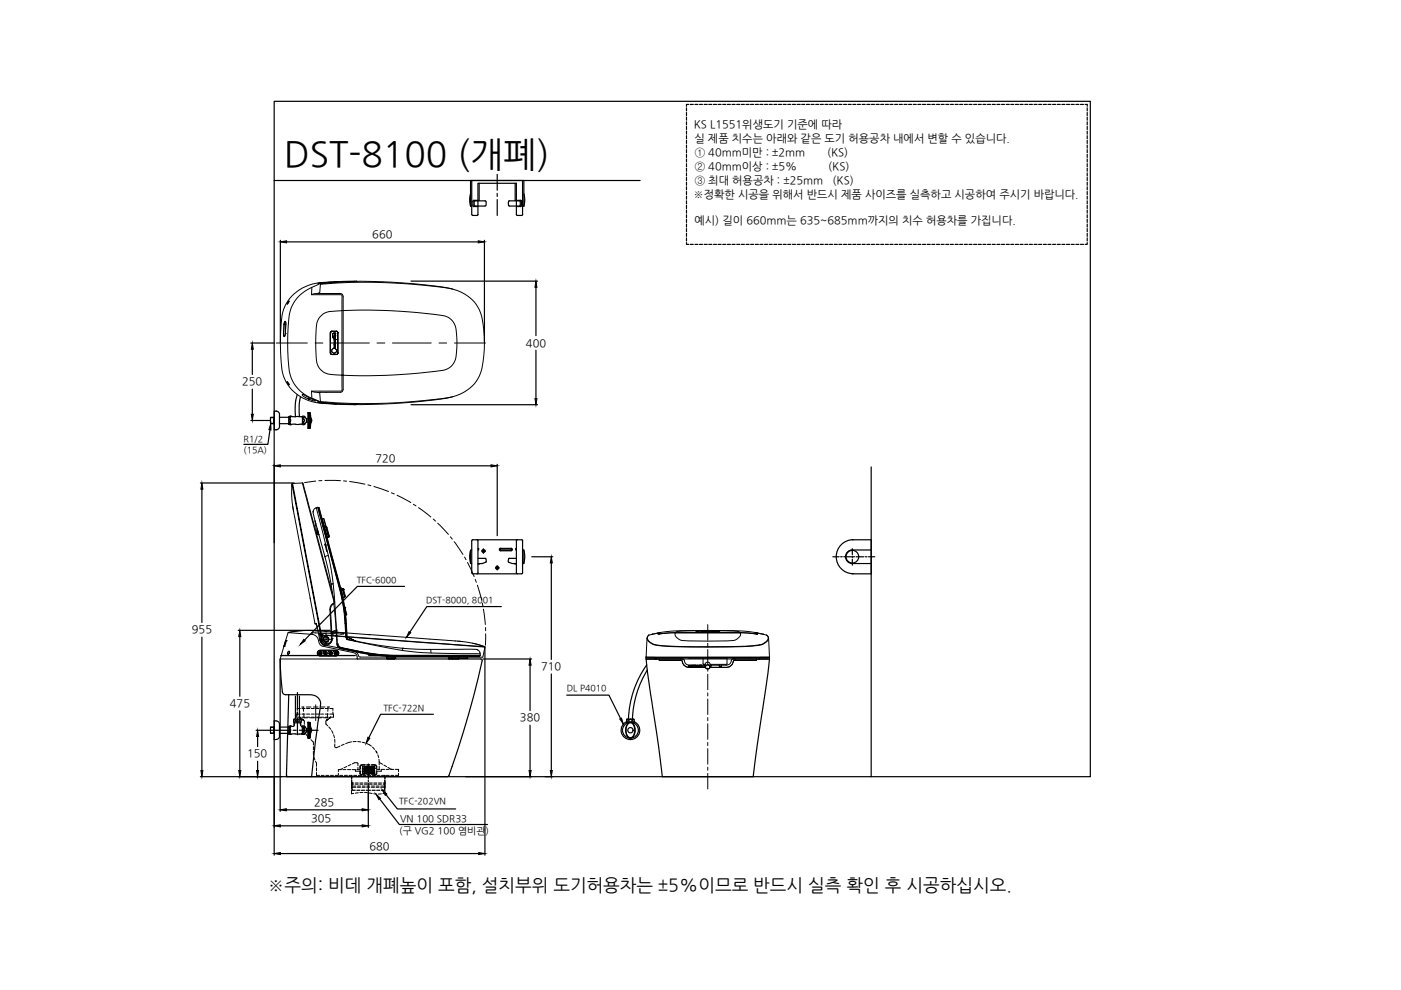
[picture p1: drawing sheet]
<svg xmlns="http://www.w3.org/2000/svg" width="297mm" height="210mm" viewBox="0 0 297 210" stroke-linecap="round" stroke-linejoin="round" font-family="sans-serif">
<!-- layer: 1 -->
<g fill="none" stroke="#000" stroke-width=".21">
<path d="M58.6 72.7h6.6M66.8 72.7h1.6M70.1 72.7h8.2M79.9 72.7h1.7M83.2 72.7h8.2M93.1 72.7h1.6M96.4 72.7h6.5M61.9 102.7a19.8 19.8 0 0 0 .3 5.6M61.9 102.6v.6M62 102.5l-.1 .1M62 102.5l6.4 33.2h-.2l-6.3-33.1M62 107.3l3.8 19.7"/>
<path d="M64.1 102.4l6.7 25.2M64.1 102.4l-2.1 .1M64.1 102.4l.2 .2 6.6 24.9-.1 .5a1.41 1.41 0 0 0-.7 1.3l.3 6.1M66.4 108.5l2.5 9.6M66.4 108.4v.1M66.8 110.4v.2M66.8 110.6l.1 .4M66.8 110.6h.1M66.9 111l.2 1.9M66.9 111h.1M66.9 102l-2.3 .3M67.1 107.7l-.5 .2-.2 .6"/>
<path d="M67.1 107.7l1.2 4.7a69.8 69.8 0 0 1 2.7 16.3l.5 7.8a1.02 1.02 0 0 0 1.3 1l3.7 .7M67.1 112.9l.1 .3M67.1 112.9h.3M67.2 113.2l.2 .1M67.2 113.2h.2M67.3 112.1l.1 .8M67.3 112.3l.1 .6M67.4 107.6l4.6 17.1a35.8 35.8 0 0 1 1.2 7.5M67.4 107.6l4.6 17.1a39.1 39.1 0 0 1 1.2 7.5M67.4 112.9v.3M67.4 107.6l-.3 .1M67.4 112.5v.4"/>
<path d="M67.4 112.9h.1M67.4 112.9v.4M67.4 113.2v.1M67.4 112.9l.1 .3M67.4 113.3l.1 .1M67.5 113.4h.1M67.5 107.6l4.5 17.1M67.5 113.2h-.1M67.5 113.2v.1M67.5 113.2h.1M67.5 113.3h-.1M67.5 113.3h.1"/>
<path d="M67.6 107.6l4.6 17.1M67.6 107.6h-.2M68.2 101.9h-.6M68.4 110l.4 1.8M68.6 110l.6 1.7M68.6 110h-.3M68.6 110l.9 3.2M68.7 112.2h.1M68.8 111.7v.1M68.8 111.8l.4 1.5M68.9 115.4v.1zM68.9 118l1 4.4 .6 3.5"/>
<path d="M68.9 101.9h3.3M68.9 113h.1M68.9 118v.1M68.9 115.5l.2 .6M68.9 115.5l.1 .3M68.9 115.5h.1M69 115.6h.1M69.1 113.6h.1M69.1 116.1l.1 .6M69.2 116.4v.3M69.2 111.7l.3 1.5M69.2 111.7l-.4 .1"/>
<path d="M69.2 111.7l.1 .1 .5 1.8M69.2 116.7l.1 .2zM69.3 113.3l-.1 .1M69.4 113.9v.1M69.5 113.2l-.3 .1 .2 .6 .3-.1M69.5 113.2l.2 .6M69.6 113.2l.1 .6M69.6 117.8l-.7 .2M69.7 113l-.1 .2M69.7 113.9l-.3 .1M69.7 113.8v.1M69.7 113.8h.1"/>
<path d="M69.8 113.8l-.1 .1M69.8 113.6l-.1 .2M72.8 102h.7M74.1 102.1l3.3 .6M78 102.8l.6 .2M79.3 103.1l3.1 1.1M83 104.5l.6 .2M84.2 105l2.9 1.6M87.6 106.9l.6 .4M88.7 107.6l2.6 2M91.8 110l.5 .5M92.8 110.9l2.3 2.4"/>
<path d="M95.5 113.8l.4 .5M96.3 114.9l1.9 2.7M98.5 118.1l.3 .6M99.1 119.3l1.4 2.9M65.8 126.8l1 5.4M66.8 132.2h.1M66.8 132.2h.2l.1 .4 .7 3.2M66.8 132.2h.2l.2 .6M67 132.2h.1M67.7 134.3h.1M67.9 135.6h2.4M68.2 134.7h.1"/>
<path d="M68.2 135.7l.1 .1M68.5 135.8l.3 .3M68.5 135.3v.4M68.9 136.1l.3 .1M68.9 135l-.3 .2M69 134.9l.4 .1M69.1 135.6h.1M69.1 134.4v2.3M69.5 135l.2 .3M69.6 135.9l-.3 .2M69.7 135.5l-.2 .4-.4 .2-.5-.5 .1-.4 .4-.2 .5 .5M69.8 135.4l-.1 .4"/>
<path d="M69.9 129.3l.4 6.1h.1M70.1 129.2l-.2 .1M70.2 123.8h.1M70.3 135.4a.97 .97 0 0 1-.9 1.1 .97 .97 0 0 1-1-.8M70.4 135.7v-.1a1.32 1.32 0 0 1-1.2 1.2 1.32 1.32 0 0 1-1.4-1M70.4 135.4h.1M70.4 135.4a1.11 1.11 0 0 1-.9 1.2 1.11 1.11 0 0 1-1.3-.9l-.4 .1M70.5 134.6h.1M70.6 123.7l-.4 .1M70.7 127.9v.1M70.8 128l.5 5.6M70.8 127.6l-.1 .3a1.42 1.42 0 0 0-.8 1.4"/>
<path d="M71 127.5h-.2M71.3 133.6h.1M71.3 133.6l.1 2.1M71.3 133.9h.1M71.4 135.7v.8a1.19 1.19 0 0 0 .9 1.1M71.4 135.7h.1M71.4 136.5a1.11 1.11 0 0 0 .9 1.1M71.4 136.5h.1M71.7 136.5a.85 .85 0 0 0 .7 .8l1.2 .3M71.8 137l.6 .4 4.1 .8M72 124.7a37.1 37.1 0 0 1 1.2 7.5M72.1 124.7h-.1"/>
<path d="M72.2 124.7a39.6 39.6 0 0 1 1.2 7.5h-.2M72.2 124.7h-.2M72.2 124.7h.1M72.2 124.7a40.2 40.2 0 0 1 1.2 7.5l.2 3.4M72.2 124.6v.1M72.3 137.6h.1M72.3 137.6l4.2 .8a36 36 0 0 0 7.5 .8M72.3 125.1h.1M72.4 124.9h.1M72.4 124.9v.2M72.4 137.3h.1M72.4 137.3v.1"/>
<path d="M72.4 125.1l.4 1.6M72.5 137.3h-.1M72.6 126.2v.1M72.6 124.9h.1M72.6 124.9l.1 .1M72.6 124.9h-.2M72.6 124.9l.1 .2M72.7 137.6l3.8 .8M72.7 125.1h-.3M72.7 125.1l.4 1.5M72.7 127.6v.1M72.7 124.9h.1"/>
<path d="M72.7 124.9l.2 .1M72.7 126.7h.1M72.7 125v.1M72.7 125l.4 1.5M72.7 125l.2 .1M72.8 126.7h.1M72.8 126.7h-.1M72.8 125h.1M72.8 125l.4 1.4M72.9 128.7h.1M72.9 137.5h.1M72.9 137.6h.3"/>
<path d="M73.1 128.8h.1M73.1 128.7v.1M73.1 128.8v.1M73.1 130.3h.1M73.1 126.6l-.3 .1M73.1 128.7h.1M73.1 128.8l.1 .1M73.1 128.9l.1 .5M73.1 126.5v.1M73.1 128.9h.1M73.1 128.9v.1M73.2 128.8v.1"/>
<path d="M73.2 128.9l.3 1.5M73.2 132.2l.1 3M73.2 128.9v.1M73.2 129.4l.1 1M73.2 129.4l.3 1M73.2 129.4v.1M73.2 126.4v.1M73.2 132.2h.1M73.2 132.2l.2 3.3M73.4 135.2h.1M73.4 135.6h.2a103 103 0 0 0 17.8 2.9l10.4 .1M73.5 132.2l.1 3.3"/>
<path d="M73.5 130.4l-.2 .1M73.6 137.6l2.9 .6M73.6 137.5v.1M73.6 135.6l2.1 .4M73.6 135.4l.5 .3M73.6 135.5v.1M74.4 135.4l.9 .5-.9-.5M74.4 135.4l-.8-.4 .8 .4M75 135.8l.1 .1M75.1 135.9h.1M75.4 135.9v.1M75.7 136h.1"/>
<path d="M75.7 136a70.1 70.1 0 0 0 15.6 1.7M75.7 136h-.1M76.5 138.2v.1a36.4 36.4 0 0 0 7.6 .8M76.5 138.2h.1M76.5 138.2a36 36 0 0 0 7.6 .7M76.5 138.2a35.6 35.6 0 0 0 7.6 .8l17.7-.1M76.5 138.1v.1M76.5 138.2l2.9 .5 3 .3M78.2 138.7v.2M78.2 138.8l1 .1M78.2 138.9h1M78.2 138.9l1.5 .1"/>
<path d="M78.4 138.6h.1M79.1 138.9h.1M79.2 138.9l.5 .1M79.6 138.9l.1 .1M79.7 139h.1M79.8 139h.1M79.8 138.9h.1M79.8 139h-.1M79.9 138.9h-.1M79.9 139h-.2M79.9 138.9h.1M79.9 139h.1"/>
<path d="M79.9 139h-.1M79.9 138.8h.1M81 138.9h.1M81.9 139.1h.1M81.9 139.1l.1 .1M82 139.2l1.6 .1M82 139.2v.4M82 139.5h1.7M82 139.6h1.6M82 139.6l.1 .1h1.5M82.3 139.1h.1M83.6 139.6l-.2 .1"/>
<path d="M83.6 139.3v.3M83.6 139.3h.1M83.6 139.2h.1M83.7 139.6l-.1 .1M83.7 139.3h.1M83.7 139.5h.1M83.7 139.6h.1M83.7 139.5l-.1 .1M83.7 139.3v.3M83.8 139.2h-.1M83.9 139h.2M84 139.2h.1"/>
<path d="M84.1 138.9h17.7M84.1 139.1l-.1 .1M84.1 139v.1M84.1 139h17.6v.1M84.1 139.1h17.6M84.1 138.9v.1M84.1 139.1v.1M85.4 137.5v.4M85.4 137.5h.1M91.3 137.7l9.9 .1M91.3 137.7l.1 .8M95.1 139.2h.1"/>
<path d="M95.1 139.2v.1M95.1 139.6h.7l.1 .1M95.1 139.3v.3M95.1 139.5h2.2M95.1 139.6l.2 .1h1.9l.2-.1M95.8 139.2l1.5 .1M97.3 139.6h-1.5v-.3h-.6l.1 .4M97.3 139.3h1.9M97.3 139.3v.3M97.4 139.5h1.8M97.4 139.2h-.1M99.2 139.5l-1.9 .1"/>
<path d="M99.2 139.2v.3M100.8 122.9l.2 .6M101.2 137.8l.5 .4 .1 .4M101.2 137.8h.1M101.2 124.1l.9 3.1M101.7 139.1l-17.6 .1M101.8 138.6v.3M102.3 127.9l.1 .6M102.5 129.2l.4 3.2M102.9 133.1l.1 .6M103 134.4l-.1 2.4M150.1 132.4v3.3"/>
<path d="M150.1 136.4v.7M150.1 137.7v3.3M150.1 141.6v.7M150.1 143v3.2M150.1 146.9v.7M150.1 148.2v3.3M150.1 152.1v.7M150.1 153.5v3.3M150.1 157.4v.7M150.1 158.7v3.3M150.1 162.7v.6M150.1 164v3.3"/>
<circle cx="69.1" cy="135.5" r=".54"/>
</g>
<!-- layer: 00_COMPONENTS -->
<path d="M137.3 139.7h25.6M64.3 149.9l.1 .9M64.4 151.3l.1 .9M69.5 151.3l-.1 .9M69.6 149.9l-.1 .9M78.1 161.9v2.2" fill="none" stroke="#000" stroke-width=".21"/>
<!-- layer: 0 -->
<g fill="none" stroke="#000" stroke-width=".25">
<path d="M59.4 50.9v21.7M60.8 51.3h40.6M87.1 59.6h26.9M102.7 50.9v21.7M53.2 72.7h5M53.5 74.1v5.3M113.6 60.9v10.3M113.6 74.3v10.2M53.2 89.2h4.1M53.5 82.5v5.3M57.2 91.1l-.4 3.1h-5.1M58.1 98.4v16.7"/>
<path d="M59.4 98.8h44.7M87.2 85.8h26.8M105.4 98.4v15.2M42.5 102.4h19.9M42.8 103.7v28.3M112.7 118h4.5M116.9 119.4v20.4M42.8 135.1v28.3M50.5 133.6h19.5M50.8 135v12.6M59.4 139.8v32.2M75.8 139.7h26.1l.3 .1v.3"/>
<path d="M85.8 124.3h-10l-11.2 11.4M102.4 139.7h10.3M102.8 137.3v44M106.3 128.6h-15.8l-3.6 5.4M137 139.7h7.7M155.4 139.7h7.7M50.8 150.7v12.7M54.3 154.8h3.1M54.6 156.1v2.2M59.9 146.7a.65 .65 0 0 0 .6 .6h.7l-.5 17 .4 .4M102.2 140.1a203 203 0 0 1-7 24.4M112.4 141v9.6"/>
<path d="M112.4 153.8v9.6M116.9 142.9v20.5M42.5 164.7h17.2M54.6 161.4v2M58.1 164.8v16.5M59.4 175.1h17.4M60.7 164.7h.1M60.7 171.7h16.1M61.1 164.7h33.8M74.6 164.4v.6M74.6 165.4v.6h.1M74.7 166.9h-.1l.1 .7h.6"/>
<path d="M74.7 166.3h-.1l.1 .4M75.7 167.6h.6M76.6 167.6h.7M77.6 167.6h1M78.1 168v7.4M78.9 167.6h.7M79.9 167.6h.6M80.5 169.4l4.2 5.4h18.7M81.5 166.9h.1M81.5 166.3h.1v.4M81.5 166.7h.1M81.6 166.9l-.1 .7h-.6"/>
<path d="M81.6 165.4l-.1 .6M81.6 164.4v.6M81.9 168.5l2.4 3h12.3M95.2 164.4l-.3 .3M98.7 164.7h14M115.6 164.7h1.6M140.4 164.7h19.3M59.4 181h42.1"/>
</g>
<g fill="#000" stroke="#000" stroke-width=".21">
<path d="M59.4 51.3l1.4-.2v.4zM101.4 51.1l1.3 .2-1.3 .2zM53.5 72.7l.2 1.4h-.4zM113.6 59.6l.2 1.3h-.4zM53.3 87.8h.4l-.2 1.4zM57.4 89.8l.1 1.4-.5-.1zM58.1 98.8l1.3-.2v.4zM104.1 98.6l1.3 .2-1.3 .2zM113.4 84.5h.4l-.2 1.3zM42.8 102.4l.2 1.3h-.4zM116.9 118l.2 1.4h-.4zM50.8 133.6l.3 1.4h-.5z"/>
<path d="M64.4 135.6l.3 .3-1 .8zM86.7 133.9l.4 .3-.9 .9zM54.6 154.8l.2 1.3h-.4zM112.4 139.7l.2 1.3h-.4zM42.6 163.4h.4l-.2 1.3zM50.6 163.4h.5l-.3 1.3zM54.4 163.4h.4l-.2 1.3zM58.1 175.1l1.3-.2v.4zM59.4 171.7l1.3-.2v.4zM76.8 171.5l1.3 .2-1.3 .2zM76.8 174.9l1.3 .2-1.3 .2zM79.7 168.4l1 .9-.4 .2z"/>
<path d="M81 167.5l1 .9-.3 .2zM112.2 163.4h.4l-.2 1.3zM116.7 163.4h.4l-.2 1.3zM58.1 181l1.3-.2v.4zM101.5 180.8l1.3 .2-1.3 .2z"/>
</g>
<!-- layer: 6 -->
<path d="M135.7 38.3h-77.6v126.4h126.6v-65.7" fill="none" stroke="#000" stroke-width=".25"/>
<!-- layer: 4 -->
<g fill="none" stroke="#000" stroke-width=".25">
<path d="M100 38.3l.1 7.3 1.1 .1 .1-.2v-6.6h8.2v6.6l.2 .2h.9l.2-.2M101.6 38.9v3.6h-1.1M109.2 38.9v3.6h1.3l.1 1.1M110.8 38.3v7.2M99.8 41.1l-.2 1 .2 1.6M100 43.7h-.2v-5.4h11.3v5.4h-.3M100.3 43.6l.2 .2M100.5 43.8h.8M100.5 42.5l-.2 .2v.9M100.5 43.5l.2 .2h2.2l.2-.4-.1-.6-.2-.1h-2.2l-.1 .9M107.8 42.7l.2-.1h2.2l.1 .9M107.8 42.7v.9"/>
<path d="M110.3 43.5l-.2 .2h-2.1l-.2-.1M110.6 43.6l-.2 .2h-.9M111.1 41.1l.2 1.6-.2 1M57.3 88.5v1.3M58 88.5v1.3M58.1 89.8h-.8h.8M58.1 88.5h-.8h.8M58.1 88.5v1.3M58.5 87.2h-.4v3.9h.4M58.6 91.1h-.1M58.6 87.2h-.1a.73 .73 0 0 1 .8 .7v2.5M59.3 88.5h1.9"/>
<path d="M59.3 89.8h1.9M59.3 90.4a.73 .73 0 0 1-.8 .7M61.2 88.4v1.4M61.2 89.8h.1M61.3 89.9l.4 .1M61.3 90l.2-.4 .1 .5M61.4 88.8a.31 .31 0 0 1 .2 .3 .31 .31 0 0 1-.2 .3zM61.6 88.2l-.1 .5-.2-.4M63 83.7l-.4 1.7v2.9M63.5 88.3l-1.9-.1-.3 .2M63.7 84.1l-.3 1.6 .1 2.6 .6 .1M64.1 89.9l-2.4 .1"/>
<path d="M64.2 88.3l.2 .3 .1-.3M64.3 88.8a.3 .3 0 0 1 .2 .3 .3 .3 0 0 1-.2 .3zM64.5 90l-.1-.3-.2 .3M65 88.8a.62 .62 0 0 0-.9-.4v1.6a.73 .73 0 0 0 .9-.5M65 88.8v.7h.3M65 88.8h.3M65.3 87.5l.1 3.3zM65.4 88.5h.2M65.4 89.9h.2M65.4 90.2h.2M65.4 90.3h.2M65.4 87.9h.2"/>
<path d="M65.4 87.8h.2M65.4 87.7h.2M65.4 87.6h.2M65.4 87.5h.2M65.4 90h.2M65.4 90.1h.2M65.4 89.6h.2M65.4 89.7h.2M65.4 89.8h.2M65.4 89.2h.2M65.4 89.3h.2M65.4 89.4h.2"/>
<path d="M65.4 89.5h.2M65.4 89.1h.2M65.4 89h.2M65.4 88.9h.2M65.4 88.8h.2M65.4 88.7h.2M65.4 88.6h.2M65.4 88.4h.2M65.4 88.3h.2M65.4 88.2h.2M65.4 88.1h.2M65.4 88h.2"/>
<path d="M65.4 90.4h.2M65.4 90.5h.2M65.4 90.6h.2M65.4 90.7h.2M65.4 90.8h.2M65.4 87.5h.1M65.4 90.8h.1M65.6 87.5l.2 3.2M65.6 87.5v3.3M65.7 87.5v3.3M65.7 90.8h-.1M65.7 87.5l.2 1.3-.1 1.9"/>
<path d="M65.8 90.7l-.1 .1M65.9 88.6l.2 .5-.2 .6M99.8 116.7l-.2 1.1 .2 1.5M100 116.6h-.2v2.9h.2M101.2 114.4l.1 .2 .1 6.8-.2 .2M101.3 118.4h1.5l.2 .1 .1 .4-.1 .3-.8 .3h-.9M101.3 116.3h.2v.3h-.2M101.7 119.5l-.4 .1M106.1 116.6h2.3M106.1 116.3h2.3M106.1 116.2l-.2 .3 .2 .3h2.3M107.8 118.5l.1 .7 .7 .3h.9"/>
<path d="M108.4 116.4h-2.3l-.1 .1 .1 .1M108.4 116.4l.1 .1-.1 .1M108.4 116.2l.2 .3-.2 .3M109.2 119.5l.3 .1M109.5 118.4h-1.5l-.2 .1M109.5 116.3h-.1v.3h.1M109.7 114.4l-.2 .2v6.8l.2 .2M110.8 116.6h.3v2.9h-.3M110.8 114.6v6.9M110.8 114.6l-.2-.2h-10.4l-.2 .2 .1 7 10.5 .1 .2-.3M111.1 116.7l.2 1.6-.2 1M180.7 114.4h4v7.3h-4"/>
<path d="M180.9 114.4a3.6 3.6 0 0 0-3.6 3.6 3.6 3.6 0 0 0 3.6 3.6M184.7 116.6h-4a1.45 1.45 0 0 0-1.4 1.4 1.45 1.45 0 0 0 1.4 1.5h4M57.3 155.4l.8 .1M58 154.2v1.3M58.1 154.2h-.8M58.1 154.2h-.8v1.2l.8 .1M59.3 154.2h1.9M59.3 153.6a.83 .83 0 0 0-1.2-.8v4a.89 .89 0 0 0 1.2-.7v-2.5M61.2 155.6l.3 .1 .8-.1h1.2M61.3 155.7l.2-.4 .1 .4M61.4 154.5a.31 .31 0 0 1 .2 .3 .31 .31 0 0 1-.2 .3zM61.6 153.9l-.1 .4-.2-.3"/>
<path d="M62.3 152.5l.3 .3-.3 .3M62.4 153.2l-.1 .8-.6-.1a.33 .33 0 0 0-.5 .3v1.4v-.1h-1.9M62.4 153.2h1.3M62.4 153.2v.3M62.4 153.5v.1M62.6 152.5l-.2-.1-.1 .3 .1 .5M62.6 147.6v4.9l1.2-.1 .1 .6-.1 .2M63.5 147.6v4.9M63.7 153.2v.3M63.7 153.5v.1M63.7 153.2l.1 .7 .2 .1M63.8 152.5l-.3 .3 .3 .3"/>
<path d="M64 154v.1M64 155.6h.1M64 154.1h.1M64 154h.1M64.1 155.6l-.6 .1M64.1 154v1.7M64.1 154l.3-.1 .2 .2M64.2 153.9l.2 .4 .1-.4M64.3 154.5a.3 .3 0 0 1 .2 .3 .3 .3 0 0 1-.2 .3zM64.5 155.7l-.1-.4-.2 .4M64.6 154.1l.4 .4M64.6 155.5l-.2 .2-.3-.1"/>
<path d="M64.7 155.5l-.1 .1M65 154.5v.6h.3M65 155.1l-.3 .4M65 154.5h.3M65.4 153.2l-.1-.1v3.4h.1M65.4 155.4h.2M65.4 154.3h.2M65.4 155.5h.2M65.4 154.1h.2M65.4 155.6h.2M65.4 153.2v3.3M65.4 155.9h.2"/>
<path d="M65.4 153.5h.2M65.4 153.4h.2M65.4 153.3h.2M65.4 153.2h.2M65.4 155.7h.2M65.4 155.8h.2M65.4 155.3h.2M65.4 154.9h.2M65.4 155h.2M65.4 155.1h.2M65.4 155.2h.2M65.4 154.8h.2"/>
<path d="M65.4 154.7h.2M65.4 154.6h.2M65.4 154.5h.2M65.4 154.4h.2M65.4 154.2h.2M65.4 153.9h.2M65.4 154h.2M65.4 153.8h.2M65.4 153.7h.2M65.4 153.6h.2M65.4 156.1h.2M65.4 156.2h.2"/>
<path d="M65.4 156.3h.2M65.4 156.4h.2M65.4 156h.2M65.4 153.2h.1M65.4 156.5h.1M65.4 156.5h.2M65.6 153.2h.1M65.6 153.2v3.3M65.7 156.4l-.1 .1M65.7 153.2h.1M65.7 153.3l.2 1.6-.2 1.5M65.8 153.2v3.2"/>
<path d="M65.8 156.4h-.1M65.9 154.3l.2 .5-.2 .6M132.9 153a1.98 1.98 0 0 0-.8 3 1.98 1.98 0 0 0 3.1 0 1.98 1.98 0 0 0-.7-3M132.9 152.5l.3 .3-.3 .3M133 153.2h.1M133 153.2v.1M133.1 153.5a.8 .8 0 0 1 1-.2 .8 .8 0 0 1 .4 .9 1.74 1.74 0 0 1-.8 2.2 1.92 1.92 0 0 1-.6-2.9zM133.7 153.1a1.83 1.83 0 0 0-.8 2.7l.4 .6 .4 .1M133.7 153.1a1.83 1.83 0 0 1 .8 2.7l-.5 .6-.3 .1M133.7 153.1a1.68 1.68 0 0 0-1.7 1.7 1.68 1.68 0 0 0 1.7 1.7M133.7 153.1a1.68 1.68 0 0 1 1.6 1.7 1.68 1.68 0 0 1-1.6 1.7M134.2 153.2l.1 .1"/>
<path d="M134.3 153.2v.1M134.3 152.5l-1.3-.1-.2 .3 .2 .5M134.4 152.4l.1 .6-.1 .2M134.4 152.5l-.3 .3 .3 .3M137.1 141a21.1 21.1 0 0 0-3.9 11.5M137.3 142.1a21.1 21.1 0 0 0-3.2 10.4"/>
<circle cx="102.5" cy="116.8" r=".33"/>
<circle cx="102.5" cy="116.8" r=".16"/>
<circle cx="180.7" cy="118" r="1.34"/>
<circle cx="105.4" cy="120.4" r=".33"/>
<circle cx="105.4" cy="120.4" r=".16"/>
<circle cx="63.1" cy="152.8" r=".33"/>
<circle cx="133.7" cy="154.8" r=".56"/>
<circle cx="133.7" cy="152.8" r=".33"/>
</g>
<!-- layer: CENTER -->
<path d="M105.4 37v3.3M105.4 41v.7M105.4 42.3v3.4M57.5 154.8h4M62.2 154.8h.6M63.1 146.8v3.5M63.1 151v.6M63.1 152.3v3.5M63.5 154.8h3.9" fill="none" stroke="#000" stroke-width=".25"/>
<!-- layer: 1 -->
<g fill="none" stroke="#000" stroke-width=".25">
<path d="M102.2 116.8h.7M102.5 116.4v.9M105.4 119.9v1M176.6 118h1.3M178.2 118h.4M178.9 118h1.6M180.7 116.3v1.3M180.7 117.9v.3M180.7 118.6v1.2M180.9 118h.3M181.5 118h1.7M183.5 118h.3"/>
<path d="M184.1 118h1.4M59.4 139.7l.5 7M105.1 120.4h.7M137 139.7l3.4 25M163.1 139.7l-3.4 25M61.2 147.3h4.5a1.98 1.98 0 0 1 2.3 2.1l-1.1 7.6-.8 7.7M63.5 152.1l.3 .2M64.1 152.5l.3 .2M69.5 152.5l-.3 .2M70.1 152.1l-.3 .2M79.8 159.4l.1 .1M77.4 162.9h.1"/>
<path d="M77.8 162.9h.1M78.6 162.9h.1M79 162.9h.1M79.4 162.9h.1"/>
<circle cx="77.3" cy="163.6" r=".1"/>
<circle cx="77.3" cy="162.9" r=".1"/>
<circle cx="77.3" cy="163.9" r=".1"/>
<circle cx="77.3" cy="163.3" r=".1"/>
<circle cx="77.3" cy="162.6" r=".09"/>
<circle cx="77.7" cy="163.3" r=".1"/>
<circle cx="77.7" cy="162.9" r=".1"/>
<circle cx="77.7" cy="163.6" r=".1"/>
<circle cx="77.7" cy="163.9" r=".1"/>
<circle cx="77.7" cy="162.6" r=".1"/>
<circle cx="78.1" cy="163.6" r=".1"/>
<circle cx="78.1" cy="162.9" r=".1"/>
<circle cx="78.1" cy="162.6" r=".1"/>
<circle cx="78.1" cy="163.9" r=".1"/>
<circle cx="78.1" cy="163.3" r=".1"/>
<circle cx="78.5" cy="162.9" r=".1"/>
<circle cx="78.5" cy="163.6" r=".1"/>
<circle cx="78.5" cy="163.3" r=".1"/>
<circle cx="78.5" cy="162.6" r=".1"/>
<circle cx="78.5" cy="163.9" r=".1"/>
<circle cx="78.9" cy="162.9" r=".1"/>
<circle cx="78.9" cy="163.6" r=".1"/>
<circle cx="78.9" cy="163.9" r=".1"/>
<circle cx="78.9" cy="163.3" r=".1"/>
<circle cx="78.9" cy="162.6" r=".1"/>
<circle cx="79.3" cy="163.6" r=".1"/>
<circle cx="79.3" cy="162.9" r=".1"/>
<circle cx="79.3" cy="163.9" r=".1"/>
<circle cx="79.3" cy="163.3" r=".1"/>
<circle cx="79.3" cy="162.6" r=".09"/>
</g>
<!-- layer: 3 -->
<g fill="none" stroke="#000" stroke-width=".25">
<path d="M58.1 38.3v-16.8h173.1v143.2h-46.5M145.5 22.9v.6M145.5 23.9v.6M145.5 24.8v.7M145.5 25.8v.7M145.5 26.8v.7M145.5 27.8v.6M145.5 28.8v.6M145.5 29.8v.6M145.5 30.8v.6M145.5 31.7v.7M145.5 32.7v.7"/>
<path d="M145.5 33.7v.7M145.5 34.7v.6M145.5 35.7v.6M145.5 36.7v.6M145.5 37.6v.7M145.5 38.6v.7M145.5 39.6v.7M146 22.1h-.5v.4M146.3 22.1h.7M147.3 22.1h.7M148.3 22.1h.7M149.3 22.1h.7"/>
<path d="M150.3 22.1h.6M151.3 22.1h.6M152.2 22.1h.7M153.2 22.1h.7M154.2 22.1h.7M155.2 22.1h.7M156.2 22.1h.7M157.2 22.1h.6M158.2 22.1h.6M159.1 22.1h.7M160.1 22.1h.7M161.1 22.1h.7"/>
<path d="M162.1 22.1h.7M163.1 22.1h.6M164.1 22.1h.6M165 22.1h.7M166 22.1h.7M167 22.1h.7M168 22.1h.7M169 22.1h.7M170 22.1h.6M171 22.1h.6M171.9 22.1h.7M172.9 22.1h.7"/>
<path d="M173.9 22.1h.7M174.9 22.1h.7M175.9 22.1h.6M176.9 22.1h.6M177.8 22.1h.7M178.8 22.1h.7M179.8 22.1h.7M180.8 22.1h.7M181.8 22.1h.6M182.8 22.1h.6M183.8 22.1h.6M184.7 22.1h.7"/>
<path d="M185.7 22.1h.7M186.7 22.1h.7M187.7 22.1h.7M188.7 22.1h.6M189.7 22.1h.6M190.7 22.1h.6M191.7 22.1h.6M192.6 22.1h.7M193.6 22.1h.7M194.6 22.1h.6M195.6 22.1h.6M196.6 22.1h.6"/>
<path d="M197.6 22.1h.6M198.6 22.1h.6M199.5 22.1h.7M200.5 22.1h.7M201.5 22.1h.6M202.5 22.1h.6M203.5 22.1h.6M204.5 22.1h.6M205.4 22.1h.7M206.4 22.1h.7M207.4 22.1h.7M208.4 22.1h.6"/>
<path d="M209.4 22.1h.6M210.4 22.1h.6M211.4 22.1h.6M212.3 22.1h.7M213.3 22.1h.7M214.3 22.1h.7M215.3 22.1h.6M216.3 22.1h.6M217.3 22.1h.6M218.2 22.1h.7M219.2 22.1h.7M220.2 22.1h.7"/>
<path d="M221.2 22.1h.7M222.2 22.1h.6M223.2 22.1h.6M224.1 22.1h.7M225.1 22.1h.7M226.1 22.1h.7M227.1 22.1h.7M228.1 22.1h.7M229.1 22.1h.6M230.1 22.1h.4v.4M230.5 22.9v.6M230.5 23.9v.6"/>
<path d="M230.5 24.8v.7M230.5 25.8v.7M230.5 26.8v.7M230.5 27.8v.6M230.5 28.8v.6M230.5 29.8v.6M230.5 30.8v.6M230.5 31.7v.7M230.5 32.7v.7M230.5 33.7v.7M230.5 34.7v.6M230.5 35.7v.6"/>
<path d="M230.5 36.7v.6M230.5 37.6v.7M230.5 38.6v.7M230.5 39.6v.7M145.5 51.4v.4h.5M145.5 40.6v.7M145.5 41.6v.6M145.5 42.6v.6M145.5 43.5v.7M145.5 44.5v.7M145.5 45.5v.7M145.5 46.5v.7"/>
<path d="M145.5 47.5v.7M145.5 48.5v.6M145.5 49.5v.6M145.5 50.4v.7M146.3 51.8h.7M147.3 51.8h.7M148.3 51.8h.7M149.3 51.8h.7M150.3 51.8h.6M151.3 51.8h.6M152.2 51.8h.7M153.2 51.8h.7"/>
<path d="M154.2 51.8h.7M155.2 51.8h.7M156.2 51.8h.7M157.2 51.8h.6M158.2 51.8h.6M159.1 51.8h.7M160.1 51.8h.7M161.1 51.8h.7M162.1 51.8h.7M163.1 51.8h.6M164.1 51.8h.6M165 51.8h.7"/>
<path d="M166 51.8h.7M167 51.8h.7M168 51.8h.7M169 51.8h.7M170 51.8h.6M171 51.8h.6M171.9 51.8h.7M172.9 51.8h.7M173.9 51.8h.7M174.9 51.8h.7M175.9 51.8h.6M176.9 51.8h.6"/>
<path d="M177.8 51.8h.7M178.8 51.8h.7M179.8 51.8h.7M180.8 51.8h.7M181.8 51.8h.6M182.8 51.8h.6M183.8 51.8h.6M184.7 51.8h.7M185.7 51.8h.7M186.7 51.8h.7M187.7 51.8h.7M188.7 51.8h.6"/>
<path d="M189.7 51.8h.6M190.7 51.8h.6M191.7 51.8h.6M192.6 51.8h.7M193.6 51.8h.7M194.6 51.8h.6M195.6 51.8h.6M196.6 51.8h.6M197.6 51.8h.6M198.6 51.8h.6M199.5 51.8h.7M200.5 51.8h.7"/>
<path d="M201.5 51.8h.6M202.5 51.8h.6M203.5 51.8h.6M204.5 51.8h.6M205.4 51.8h.7M206.4 51.8h.7M207.4 51.8h.7M208.4 51.8h.6M209.4 51.8h.6M210.4 51.8h.6M211.4 51.8h.6M212.3 51.8h.7"/>
<path d="M213.3 51.8h.7M214.3 51.8h.7M215.3 51.8h.6M216.3 51.8h.6M217.3 51.8h.6M218.2 51.8h.7M219.2 51.8h.7M220.2 51.8h.7M221.2 51.8h.7M222.2 51.8h.6M223.2 51.8h.6M224.1 51.8h.7"/>
<path d="M225.1 51.8h.7M226.1 51.8h.7M227.1 51.8h.7M228.1 51.8h.7M229.1 51.8h.6M230.5 51.4v.4h-.4M230.5 40.6v.7M230.5 41.6v.6M230.5 42.6v.6M230.5 43.5v.7M230.5 44.5v.7M230.5 45.5v.7"/>
<path d="M230.5 46.5v.7M230.5 47.5v.7M230.5 48.5v.6M230.5 49.5v.6M230.5 50.4v.7M91.9 151.4h-11.2l-2.5 5M120.1 147.4h9l2.5 5"/>
</g>
<path d="M78 156.3l.4 .2-.8 1.1zM131.4 152.4l.4-.1 .4 1.2z" fill="#000" stroke="#000" stroke-width=".21"/>
<!-- layer: 0 -->
<g fill="none" stroke="#000" stroke-width=".21">
<path d="M68.5 59.9h.8zM69.6 59.9l.8-.1zM70.7 59.8h.8zM74.8 59.7l-4.8 .2-2.5 .3M74.8 59.7l.8-.1h-.4a47.9 47.9 0 0 0-9.1 .7 8.6 8.6 0 0 0-6.5 8.6 33.7 33.7 0 0 0 .5 10.9 9.4 9.4 0 0 0 9.5 5.8l5.6 .2M74.8 59.7h.1M75.7 59.6v.1M59.5 72.7h.1M60.1 70.8l.2 .6M60.2 68.8h.1M60.2 68.8l.3-.6 .1 .6M60.2 68.8l-.1 2.2 .2 .3 .2-.3 .1-2.2"/>
<path d="M60.3 71.4h.1M60.4 68.1l.2 .4-.1 2.2-.3 .7-.1-.7 .1-2.2zM60.5 70.7h.1M60.5 68.2l-.3 .6M61.2 63.8l-.3 .7zM61.3 63.9l-.4 .6 .4-.6M66.1 60.9v.1M66.1 60.9a7.7 7.7 0 0 0-4.9 6.6l-.2 3.5a32.9 32.9 0 0 0 .7 9 8 8 0 0 0 4.4 4.5M66.1 61l-.1 1.5h6.2l.3 .1v3.3l-2.7 .2a3.5 3.5 0 0 0-2.8 3.9 19.9 19.9 0 0 0 .5 7.7 3.3 3.3 0 0 0 2.3 1.7l2.7 .1v3.3l-.3 .1h-6.2l.1 1.5M67.5 60h.7zM67.5 60.3l-1.4 .6M67.5 60.2v.1"/>
<path d="M67.6 62.2l-1.6 .3M67.6 62.2h.1M67.7 62.1v.1M68 60.2l-.3 2h1.2M68 60.2a116.3 116.3 0 0 1 28.2 1.2 8.1 8.1 0 0 1 6.2 7.4 23.5 23.5 0 0 1-.8 10.9 9.2 9.2 0 0 1-8 4.8 120.9 120.9 0 0 1-25.6 .7 19.8 19.8 0 0 0 5.3 .5 101.4 101.4 0 0 0 19-.9l3.7-.7M68 60.2l.8-.2a98.7 98.7 0 0 1 27.2 1.3M68.4 60v.1M68.6 62.2h3.6l.4 .2 .2 .4v3a113.5 113.5 0 0 1 21.7 1.2 3.7 3.7 0 0 1 2.3 3.9 15.1 15.1 0 0 1-.4 5.8l-.5 .7-.7 .6a5.4 5.4 0 0 1-2.9 .7 118.6 118.6 0 0 1-19.5 .9v3l-.3 .5-4.7 .1M70 70.6v4.2M70 74.8l.4 .4h.9M70 70.6l.4-.4 1.1 .1 .1 .3M70 70.6v4.2z"/>
<path d="M70 74.8h.1M70 70.6h.1M70.6 70.7l.6-.1-.2 .2 .1 .2h-.2l.2 .1v.2l-.1-.1 .1 .2h-.2l-.1 .3-.2-.1zM70.6 70.7h.6l-.2 .1 .1 .2h-.2l.3 .1-.1 .2-.1-.1 .1 .2h-.2l-.2 .3-.1-.1zM70.6 70.8l.5-.1-.3 .4h.3v.1l-.2 .1-.2 .4zM70.6 70.7h.5l-.3 .4h.3v.2l-.2 .1-.2 .3zM70.7 71.5h.1M70.7 71.6h.1M70.8 73.9h.2M70.8 73.9a.52 .52 0 0 0-.5 .5 .52 .52 0 0 0 .7 .5M70.8 73.9a.52 .52 0 0 1 .6 .5 .52 .52 0 0 1-.6 .5M70.9 72.8h.2z"/>
<path d="M70.9 73v.2l.2-.2v.2h-.2zM70.9 73l.2-.1zM70.9 72.2h.2v.2h-.2zM70.9 73.3h.2h-.1l.1 .1h-.2zM70.9 73.5h.2v.1h-.2zM70.9 72.5h.2h-.2l.2 .2h-.2zM70.9 72.9h.2v.1zM70.9 71.6h.2h-.1l.1 .2h-.2zM70.9 71.8l.2 .1-.2 .1zM70.9 71.8h.1M70.9 71.4l.1-.1 .1 .1zM70.9 72h.2h-.1l.1 .2-.2-.1z"/>
<path d="M70.9 73.5l.2 .1zM70.9 72.2l.1 .1zM70.9 72l.1 .1zM70.9 73.3l.1 .1zM70.9 70.9l.2 .1zM71 71.3l.1 .1h-.2zM71 72.2l.1 .1zM71.1 72h.1M71.6 74.8l-.3 .4M71.6 74.8h.1M71.6 70.6h.1M71.6 70.6v4.2"/>
<path d="M72.5 79.5h.1M72.6 65.9l-.1 13.6M72.6 65.9h.1M72.6 79.5h.1M72.6 65.9l.2-.1v13.8l-.2-.1M60.8 80.9l.5 .7zM61.3 81.5l-.4-.5 .4 .6M64.2 83.6h.1M64.8 84.3a.66 .66 0 0 1-.7-.7l2.7 1.4M64.8 84.3l.6 .3M64.8 84.3h.1M65.4 84.6h.1"/>
<path d="M65.5 84.6h.1M65.5 84.6h-.1M65.5 84.6l1.3 .4M66 82.9l1.8 .3 .2 2-1.9-.8M66.1 84.5l1.4 .7M66.1 84.4v.1M66.8 85h.1M67.4 85.3h.1M67.5 85.2l2.5 .3 5.6 .3h-.2M67.5 85.2h.1M67.5 85.3l3.9 .3M67.5 85.3h-.1l3.6 .3"/>
<path d="M68.4 85.3h.1M71 85.6h.1M71 85.6h.3h-.2M71.3 85.6h-.2M71.4 85.6h-.1M74.8 85.7h.1M75.2 85.8h.2M75.2 85.8h.1M75.4 85.8h.1M75.7 85.7l-.1 .1M75.7 85.8h-.1M59.6 139h.1"/>
<path d="M59.6 139.1h.1M59.6 139l1.5-4.9 5.1 .4a1.9 1.9 0 0 1 1.5 2l.7 .5 6.5 1.4a1.07 1.07 0 0 1 .8 1.3h-16.3l.2-.7M60.2 137h.1M60.2 137l.1 .1M60.4 137h.1M60.6 135.8h.1M60.7 135.8l-.2 .2-.3 .9 .2 .1M60.7 135.8h.1M60.7 135.8h-.1l-.4 1.3a.98 .98 0 0 0 .5-1v-.3M61.1 138.2l.1-.2a.34 .34 0 0 1 .2 .5 .34 .34 0 0 1-.4 .2zM61.1 134.1h.1M61.1 138.7h.1"/>
<path d="M61.2 138.2a.25 .25 0 0 1 .1 .3 .25 .25 0 0 1-.3 .1zM64 133.7l-2.9 .4a35.7 35.7 0 0 1 9.6-.1l1.9 .1M66 133.7h.9M67 133.7l1 .1M67.4 138.9h.1M67.5 138.9h.1M67.5 139a.61 .61 0 0 1-.2-.7 .61 .61 0 0 1 .6-.4h3.3a.6 .6 0 0 1 .6 .4 .6 .6 0 0 1-.2 .7M67.6 139a.58 .58 0 0 1-.3-.7 .58 .58 0 0 1 .6-.4h3.3a.58 .58 0 0 1 .6 .4 .58 .58 0 0 1-.3 .7M67.7 139l3.5 .1zM67.7 138.4l.2 .1zM67.8 138.5h.1l-.1 .2zM67.8 138.3l.2 .2z"/>
<path d="M67.9 138.5l.1 .2zM68 138.5h.1M67.9 138.5l.2 .1zM68 138.3v.3zM68.2 134.6v.1M68.2 134.6l.1 .1M68.2 134.6v.2M68.2 134.8h.1M68.3 134.7h-.2l.1 .1M68.3 135.1l.5-.3 .4-.1 33.6 2.5-.4 2.1h-26l-.3-.2a1.41 1.41 0 0 0-1.1-1.1l-6.1-1.2a1.07 1.07 0 0 1-.6-1.7zM68.4 134.6a.26 .26 0 0 0-.4-.1 .26 .26 0 0 0 .1 .4l-.2-.1 .2-.3h.1l.3 .2M68.5 138l.1 .2z"/>
<path d="M68.8 138.6h.1M68.9 138.6h.1M68.9 138.3l.2-.1v.3h-.2zM68.9 138.4l.2 .1zM69 138.4h.1M69 138.6h.1M68.9 138.3h.1M69 138.7h.1M69.1 138.6h.1M69.2 138.6h.1M69.2 134.3l-3-.1v.3M69.7 139h-10.2h10.2"/>
<path d="M69.7 139.1h.1M69.9 138.5h.1M69.9 138.4h.1M70 138.4h.1M70.1 138.4h.1M70.1 138.6h.1M70.1 138.5h.1M70.1 138.7h.1M70.2 134h.3M70.2 138.4h.1M70.3 138.4h.1M70.3 138.5h.1"/>
<path d="M70.5 134l1.2 .1M70.5 134l.4-.3 .6 .3M70.9 139h4.4h-4.4M70.9 139h-1.2h1.2M70.9 139h.1M71 139.1h.1M71.1 138.4h.2v.2h-.2zM71.2 138.4h.1M71.4 139l-.2 .1M71.5 139l-.3 .1M71.6 138.9h.1M71.7 138.1v.1"/>
<path d="M71.7 138.8h.1M71.7 138.2h.1M71.8 138.6h.1M71.8 138.5h.1M72.3 134.4h.1M72.6 134.1l.1 .1M72.7 134.2v.2M72.8 134.2v.2M72.9 134.2h-.1M72.9 134.2v.2h-.2l-3.5-.2-1.4 .2 .1 .9a1.29 1.29 0 0 0 1 1.5 1.1 1.1 0 0 1-.9-1.2 1.1 1.1 0 0 1 1.2-.9l33.6 2.4M72.9 134.2l5.6 .4M72.9 134.2h.1"/>
<path d="M75.7 139.7h.1M78.1 134.5l18.5 1.4M82 139.4l.1 .3h1.5l.1-.3M95.1 139.4l.1 .3 3.8-.1 .1-.2M96.5 135.9l1.6 .1M97.2 135.9l.4 .1a20.3 20.3 0 0 1 5.2 1.1M100.2 136.4l2.6 .7M102.8 137.1v.1M137 139.3h13.1M137 139.3v.1M137 139.3v.4M137 139.3h.1"/>
<path d="M137 139.3l13.1 .1v.2h-3.9l-.4-.2M137 139.7h2.2M137 139.4v.3M137.2 135.3l-.2 4M137.3 135.1a1.56 1.56 0 0 0 1.3 1.6l3.9 .4h13.4a17.6 17.6 0 0 0 5.9-.6h.2a1.28 1.28 0 0 0 .9-1.4M137.5 134.7l-.2 .4M137.6 134.7a.88 .88 0 0 0 .3 1.5 7.1 7.1 0 0 0 4.1 .8l13 .1 4.8-.2a3.1 3.1 0 0 0 3.1-1.5v-.3l-.4-.4M137.6 134.7h-.1M138.3 134.5h.1M138.3 134.5h-.1M138.7 139.7h.1M138.8 139.7h.1"/>
<path d="M139.1 139.4l.1 .3h5M139.5 134.2l.1 .1M139.5 134.2v.2h.2l3.5-.2a1.45 1.45 0 0 0 1.6 1.6l9.6 .1a2.17 2.17 0 0 0 2.6-1.5l-.1-.2 3.7 .2M139.5 134.2l-1.9 .5M139.5 134.2l.1 .2M139.5 134.2l-.2 .1M139.7 139.8v.2h2.5M139.8 134.2l-.2 .1M139.8 134.2v.2zM139.8 134.2h.1M139.8 134.2l-.2 .2M139.8 134.1l1.3-.2a146.5 146.5 0 0 1 17.9 0l1.3 .2"/>
<path d="M139.8 134.1v.1M139.8 134.2l-1.6 .3M139.8 134.2l.1 .2 3.3-.3 .3-.2 1.1-.1 8.1-.1 3.1 .1 .9 .1 .2 .2 3.4 .3M139.9 134.4h-.1M140.1 134.3v.1M141.2 134.2v.1M143.2 134.2h13.7M143.2 134.1h.1M144.2 139.7h.7l.2 .3M144.4 139.6l-.2 .1M144.4 139.4l-.1 .2M144.4 139.5h1.6"/>
<path d="M147.6 134h.1M147.6 134l.3 .1M147.8 133.9l-.2 .1 .3-.1M147.9 134h1a.59 .59 0 0 0-1 0M147.9 134h.1M147.9 134.1h.1M147.9 134.1h4.3M148.8 134h3.4M149.1 139.6v1.2M149.1 134h.2zM149.4 134h.1zM149.5 134h.1"/>
<path d="M149.6 134h.1zM149.8 134h.1zM150 134h.1M150.1 134h.2zM150.1 133.7h.1M150.4 134h.2zM150.5 134h.1M150.6 134h.2M150.6 134h.2zM150.7 134h.1M150.8 134h.1M150.7 134h-.1"/>
<path d="M150.8 134h.2zM151 134h.1M151 134h.2zM151.1 134h1.1zM151.2 134h.1M151.1 134h.1M151.3 134h.1M151.3 134h.2zM151.8 134h.1zM152.2 134.1h.1M152.4 133.9l.1 .1-.3-.1M152.5 134h.1"/>
<path d="M152.5 134l-.3 .1M154.3 139.4l-.4 .2h-3.8M155.8 139.5l.1 .2h5M155.8 139.5h-1.7v1.3M155.8 139.4v.1M155.9 139.7h-.5l-.3 .2a1.11 1.11 0 0 1-1 1.1M156.9 134.1v.1M158.9 134.2v.1M160.1 134.3l-.1 .1M160.3 134.1v.1M160.3 134.1h.1M160.3 134.1v.3"/>
<path d="M160.3 134.3h.1M160.3 134.2l.2 .2M160.3 134.3v.1M160.3 134.4h.1M160.3 134.2v.2zM160.3 134.2h.1M160.3 134.2l1.6 .3M160.3 134.2l.2 .1M160.4 139.8v.2h-2.3M160.5 134.4h.1M160.5 134.4v.1M160.6 134.4v-.2l1.9 .5"/>
<path d="M160.6 134.4h.1M160.8 134.3h-.2l-.1 .1M160.9 139.7h2.2M161.1 139.6l-.2 .1M161.1 139.4l-.1 .2M162.5 134.7h.1M162.6 134.7l.3 .4M162.9 135.3l.2 4M163.1 139.4v.3M163.1 139.3v.4M163.1 139.3h-13l13 .1M163.1 139.3h.1"/>
<path d="M163.2 139.3l-.1 .1M63 151v.4M63.5 152.1l.3 .2M63.7 150.2h-.7v.4M63.7 151.4h-.8v.7h.8M64 150.2h.7M64 151.4h.7M64 152.1h.7M64.1 152.5l.4 .4v.7M64.5 153.9l.2 1.3M64.8 155.5l.9 1.1M65 150.2h.7"/>
<path d="M65 151.4h.7M65 152.1h.7M65.9 156.8l.5 .6v.6M66 150.2h.6M66 151.4h.6M66 152.1h.6M66.4 158.3v.7M66.4 159.3l.1 .9M67 150.2h.6M67 151.4h.6M67 152.1h.6M68 150.2h.6"/>
<path d="M68 151.4h.6M68 152.1h.6M68.9 150.2h.7M68.9 151.4h.7M68.9 152.1h.7M69.6 152.5l-.5 .4v.6l.4 .4M69.7 154.1l.4 .5M69.9 150.2h.7v.4M69.9 151.4h.8v.7h-.8M70.1 152.1l-.3 .2M70.3 154.9l.3 .6M70.6 151v.4"/>
<path d="M70.7 155.8l.2 .6M71 156.7v.7M71 157.7l.1 .8h.3l.7-.3M73 157.8l-.6 .3M74.5 157.3l-1.2 .4M75.5 157.2h-.6M75.8 157.2l.7 .1M76.8 157.4l.7 .1M77.8 157.6l.9 .6M79 158.4l.4 .5M79.6 159.2l.4 .5M140 140h4.5"/>
<path d="M144.5 140l.6 1.1M145.1 141.1l.4 .3M145.1 140a.98 .98 0 0 0 1 1M145.5 141.4l.6 .1M146 141.1h1.1M146 141.2h.1M146.1 141.2v.3l-.6-.1M146.1 141.5h3.4M146.2 141.3h.1M146.2 141.2l-.1 .1M146.2 141.3h.7M146.3 141.4h.1"/>
<path d="M146.5 141.4h.1M146.5 141.4h.2zM146.5 141.4h-.1h.4h-.2M146.7 141.4h.1M146.8 141.4h-.4M146.9 141.3l-.1 .1M146.9 141.3h.1M146.9 141.2l.1 .1M147 141.3l-.5-.1-.3 .1M147.1 141.2h-1M147.1 141.2h.1M147.1 141v.1"/>
<path d="M147.1 141.1l-.1 .1M147.1 141h.1M147.1 141l.3 .4h.3M147.1 141.1h-1.1M147.3 141a.57 .57 0 0 0 .6 .5 .57 .57 0 0 0 .5-.5M147.5 141a.38 .38 0 0 0 .3 .4 .38 .38 0 0 0 .5-.3l-.5 .3a.25 .25 0 0 1-.3-.1 .25 .25 0 0 1 0-.3zM147.8 141l-.2 .1 .1 .1h.3l-.1-.2M148.2 141l.1 .1M148.4 141.3h.3M148.4 141h.1M148.4 141v.1M148.5 141.2h.9z"/>
<path d="M148.6 141h.1M148.6 141l-.2 .3-.4 .1M148.8 141l-.1 .3M149.1 140.8h.1M149.1 140.9h.4M149.4 141l.1 .2M149.4 141l-3.3 .1M149.4 141.1v.2h.1M150.6 140.9a.52 .52 0 0 0-.6-.5 .52 .52 0 0 0-.5 .5v.5a.52 .52 0 0 0 .8 .5 .52 .52 0 0 0 .1-.9 .52 .52 0 0 0-.8 .2l-.1 .2M150.6 140.9v.5M150.6 141.3h.1M150.6 140.9h3.5"/>
<path d="M152.5 141l.1 .3 .4-.1M153 141v.2M154.1 141h-3.3l-.2 .3h.2v-.2M154.6 141.4l-.6 .1h-3.5M155.5 140.2l-.3 .7-.6 .5M158 140h-2.3l-.2 .2M160.1 140h-4.4l-.2 .2M66.6 160.5l.2 .6M66.9 161.4l.2 .4v.7M67.1 163.8v.6h.7M67.1 162.8v.6M68.1 164.4h.6"/>
<path d="M69.1 164.4h.6M70 164.4h.7M71.7 164v.4h-.7M72 164.4h.7M72.4 163.2h-.7v.4M72.6 162.9l-.5 .3M72.7 163.2h.6M73 164.4h.7M73.5 162.5l-.6 .3M73.7 163.2h.6M74 164.4h.6M74.4 162.1l-.6 .3"/>
<path d="M74.5 165.5v.7l.5 .1M74.5 166.9h.1M74.5 164.4v.8M74.5 166.5v.7M74.5 167.5v.8l.5-.1M74.6 166h.1M74.6 166h-.1M74.6 166.7h-.1M74.6 166h.4M74.7 163.2h.6M74.7 161.9l.5-.2h.6l.1 .7M74.7 166.7h.8"/>
<path d="M74.7 166.9h.8M75 164.4h.6M75.3 166h.7M75.3 166.3h.7M75.4 163.2v.3h.9M75.7 163.2h.6M75.8 166.7h.6M75.8 166.9h.6M75.9 162.7v.5M76 168.1l-.7 .1M76 164.4h.6M76.3 163.4v.8l.4 .2"/>
<path d="M76.3 166h.6M76.3 166.3h.6M76.4 163.4l.1 .8h.9M76.8 166.7h.6M76.8 166.9h.6M76.9 168h-.6M76.9 164.4h.7M77.3 166h.6M77.3 166.3h.6M77.3 168l.6 .1M77.4 162.2l-.9 .1-.1 .8M77.4 162.1l-1 .1-.1 .9"/>
<path d="M77.8 166.7h.6M77.8 166.9h.6M77.8 162.1h.6M77.8 162.2h.6M77.8 164.2h.6M77.9 164.4h.7M78.3 166h.6M78.3 166.3h.6M78.3 168.1l.6 .1M78.7 162.2l.9 .1 .2 .8M78.7 162.1l1 .1 .2 .3v.6M78.7 166.7h.7"/>
<path d="M78.7 166.9h.7M78.9 164.4h.7M79.2 168.3l.7 .1M79.2 166h.7M79.3 166.3h.6M79.7 166.7h.7M79.7 166.9h.7M79.8 163.4l-.2 .8h-.9M79.9 163.4v.7l-.5 .3M79.9 163.1h.6M79.9 164.4h.7M80.1 160l.2 .6"/>
<path d="M80.2 166h.7M80.2 166.3h.7M80.4 161v1.2M80.4 162.5v.6M80.4 161.6l.7 .5M80.7 166.7h.8M80.7 166.9h.8M80.8 163.1v.4h-.9M80.9 168.3l-.7 .1M80.9 163.1h.6M80.9 164.4h.6M81.2 166h.4"/>
<path d="M81.4 162.2l.6 .3M81.6 166h.1M81.6 166.7h.1M81.6 165.5v.8h-.4M81.6 166.9h.1M81.6 164.4v.7M81.6 166.5v.6M81.6 167.4v.8l-.4 .1M81.9 163.1h.6M81.9 164.4h.6M82.2 162.7l.8 .4M82.9 163.1h.6"/>
<path d="M82.9 164.4h.6M83.8 163.1h.7v.5M84.5 163.9v.5h-.7"/>
<circle cx="67.9" cy="138.5" r=".35"/>
<circle cx="67.9" cy="138.5" r=".38"/>
<circle cx="69" cy="138.5" r=".39"/>
<circle cx="69.7" cy="138.1" r=".06"/>
<circle cx="70.1" cy="138.5" r=".39"/>
<circle cx="70.8" cy="138.1" r=".06"/>
<circle cx="71.2" cy="138.5" r=".39"/>
<circle cx="71.2" cy="138.5" r=".35"/>
<circle cx="71.2" cy="138.5" r=".18"/>
<circle cx="150.1" cy="141.4" r=".43"/>
<circle cx="76.9" cy="162.9" r=".1"/>
<circle cx="76.9" cy="163.6" r=".1"/>
<circle cx="76.9" cy="163.9" r=".1"/>
<circle cx="76.9" cy="163.3" r=".1"/>
<circle cx="76.9" cy="162.6" r=".09"/>
</g>
<!-- layer: 3 -->
<g fill="none" stroke="#000" stroke-width=".21">
<path d="M64 149.9h.5M64.5 152.2h.7M64.9 149.9h1M65.7 152.2h1M66.4 149.9h1M66.9 149.4v3.4M67.2 152.2h1M67.9 149.9h1M68.7 152.2h.7M69.4 149.9h.5"/>
<circle cx="78.1" cy="163" r=".39"/>
</g>
<!-- layer: CEN -->
<path d="M78.1 163.2v1.9M78.1 165.4v.3M78.1 166v1.9" fill="none" stroke="#000" stroke-width=".25"/>
<!-- layer: 45 -->
<path d="M71.2 134.8h.1" fill="none" stroke="#000" stroke-width=".21"/>
<!-- layer: 40 -->
<path d="M68.8 136.1h.1M68.9 136.1h.1M69.2 136.1h.1M69.4 136.1h.1" fill="none" stroke="#000" stroke-width=".21"/>
<text font-size="7.5" x="60.2" y="35.1">DST-8100 (개폐)</text>
<text font-size="3.8" x="56.8" y="188.9">※주의: 비데 개폐높이 포함, 설치부위 도기허용차는 ±5%이므로 반드시 실측 확인 후 시공하십시오.</text>
<g font-size="2.3">
<text x="147.1" y="27.2">KS L1551위생도기 기준에 따라</text>
<text x="147.2" y="30.1">실 제품 치수는 아래와 같은 도기 허용공차 내에서 변할 수 있습니다.</text>
<text x="147.3" y="33.1">① 40mm미만 : ±2mm</text>
<text x="175.3" y="33.1">(KS)</text>
<text x="147" y="41.9">※정확한 시공을 위해서 반드시 제품 사이즈를 실측하고 시공하여 주시기 바랍니다.</text>
<text x="147.3" y="36">② 40mm이상 : ±5%</text>
<text x="147.3" y="38.9">③ 최대 허용공차 : ±25mm</text>
<text x="175.6" y="36">(KS)</text>
<text x="176.5" y="38.9">(KS)</text>
<text x="147.2" y="47.6">예시) 길이 660mm는 635~685mm까지의 치수 허용차를 가집니다.</text>
<text x="78.9" y="50.5">660</text>
<text x="111.5" y="73.5">400</text>
<text x="51.4" y="81.7">250</text>
<text x="79.6" y="98">720</text>
<text x="40.7" y="134.3">955</text>
<text x="114.7" y="142.1">710</text>
<text x="48.8" y="149.9">475</text>
<text x="110.2" y="153">380</text>
<text x="52.4" y="160.6">150</text>
<text x="66.6" y="170.9">285</text>
<text x="66" y="174.3">305</text>
<text x="78.3" y="180.2">680</text>
</g>
<g font-size="2.1">
<text x="84.7" y="176.8">(구 VG2 100 염비관)</text>
<text x="84.8" y="174.2">VN 100 SDR33</text>
</g>
<g font-size="1.9">
<text x="51.6" y="96">(15A)</text>
<text x="51.7" y="93.7">R1/2</text>
<text x="75.6" y="123.6">TFC-6000</text>
<text x="90.3" y="127.9">DST-8000, 8001</text>
<text x="120.2" y="146.6">DL P4010</text>
<text x="81.3" y="150.7">TFC-722N</text>
<text x="84.6" y="170.5">TFC-202VN</text>
</g>
</svg>
